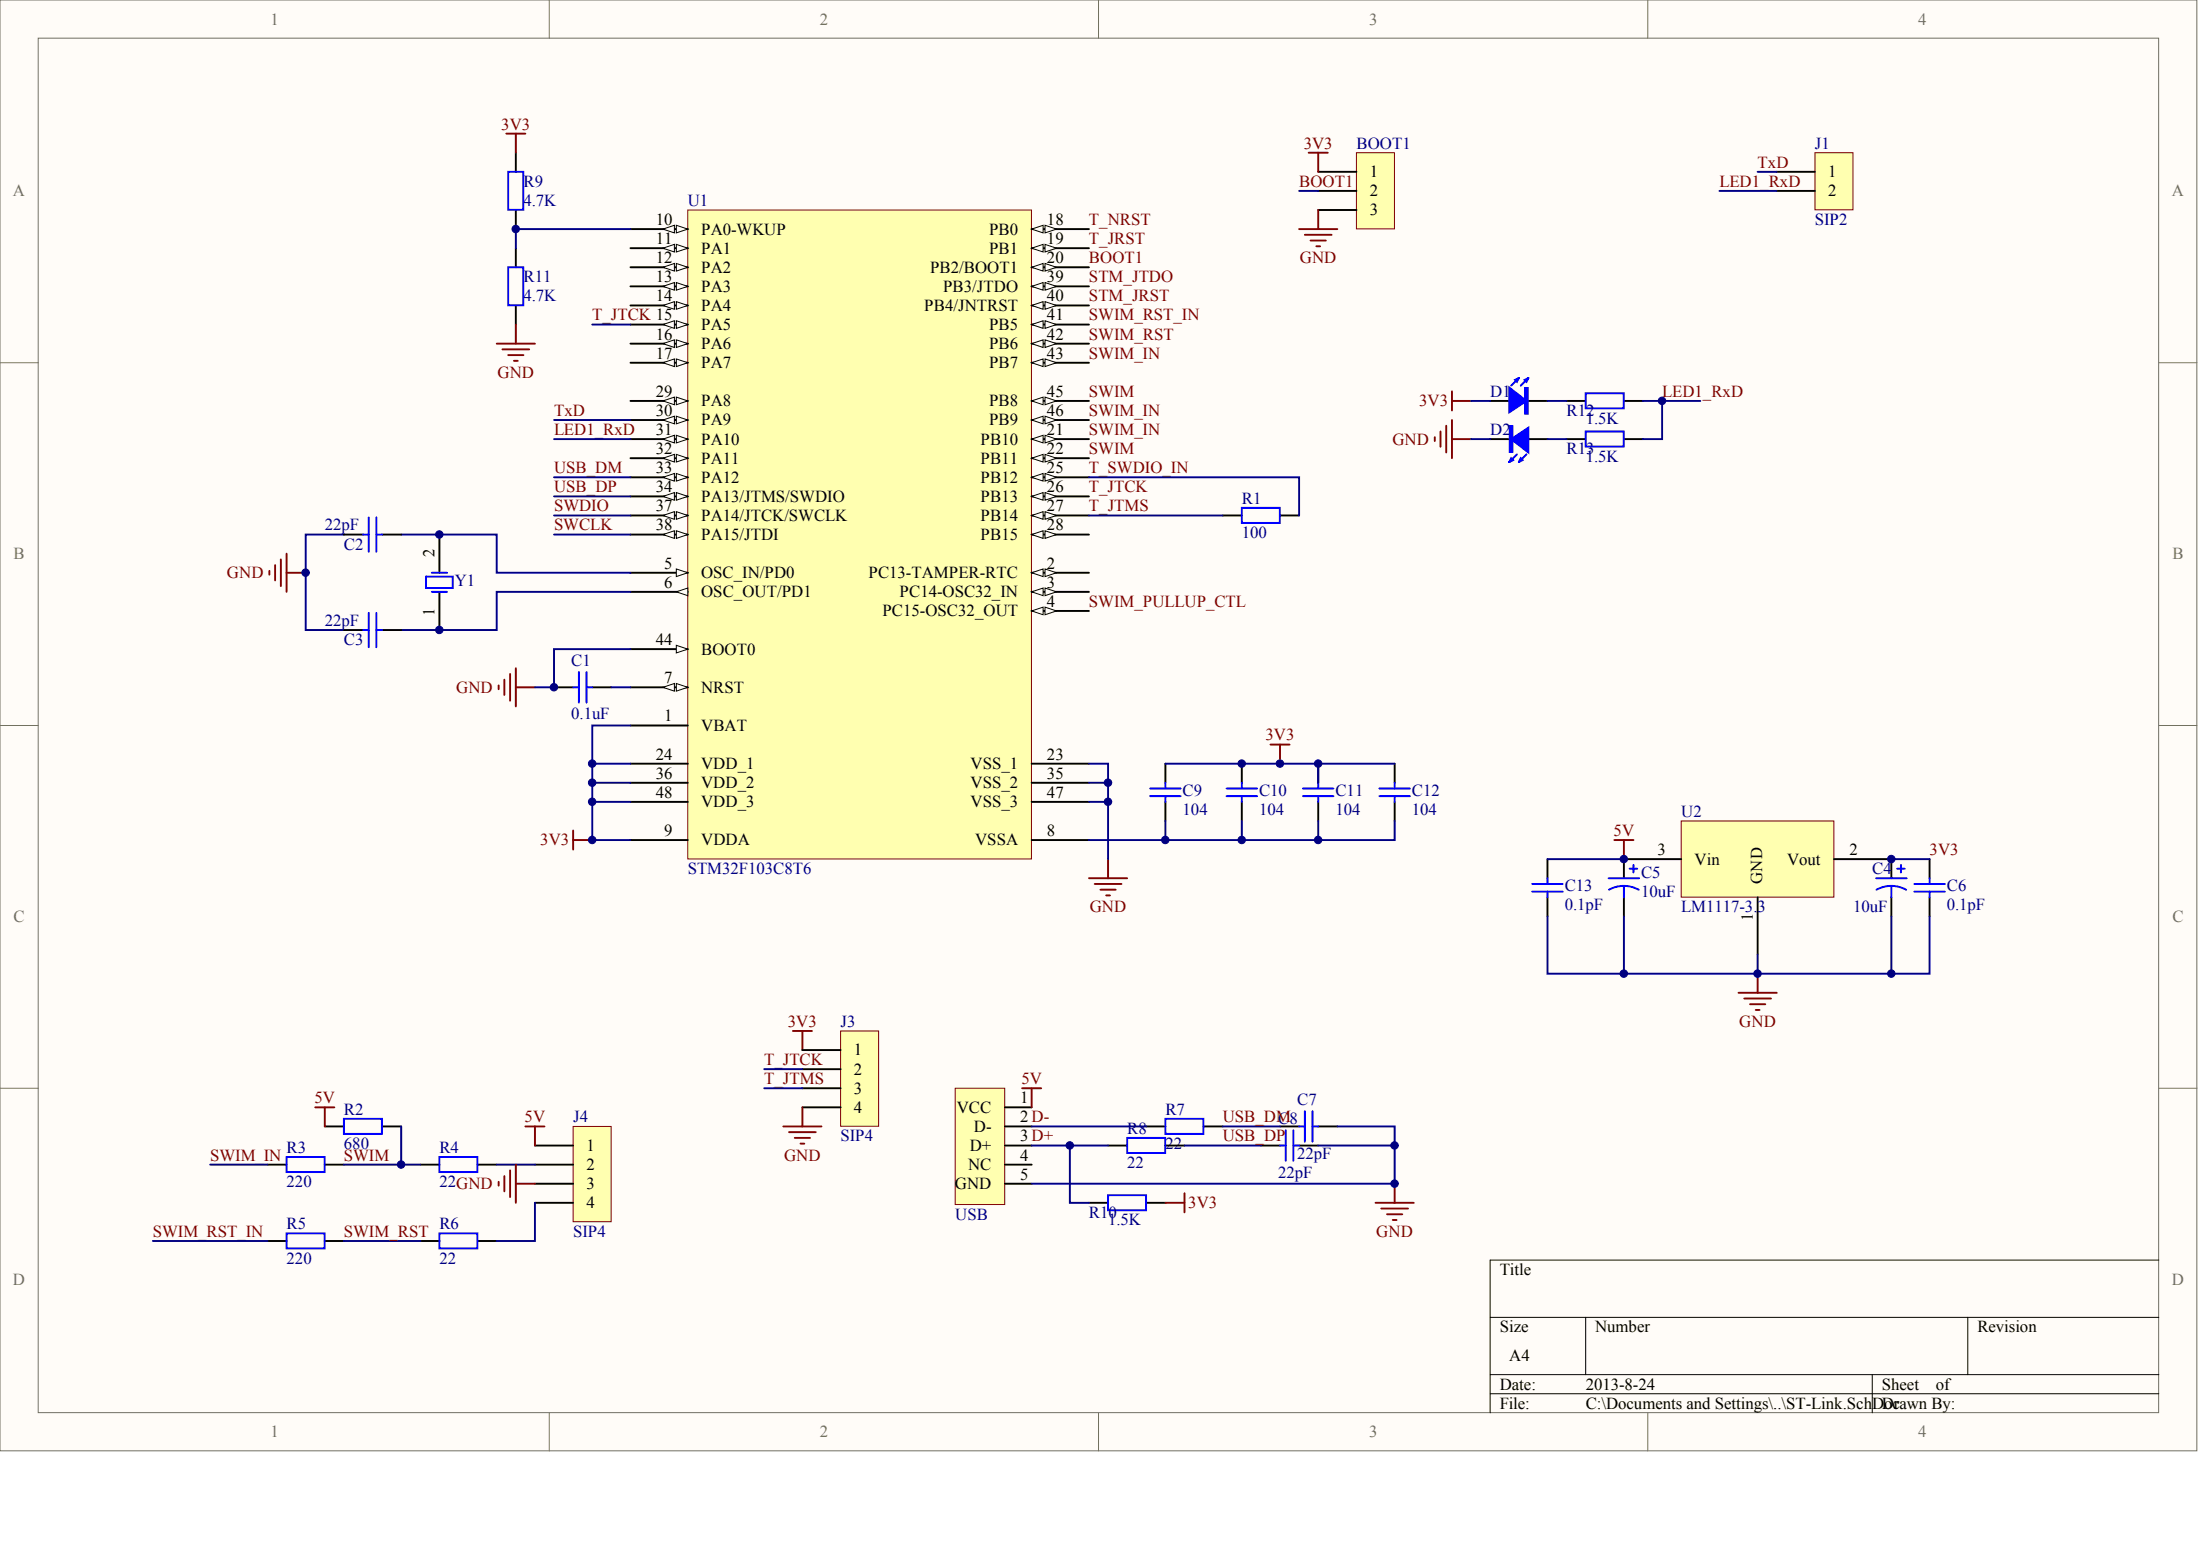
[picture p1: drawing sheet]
<svg xmlns="http://www.w3.org/2000/svg" width="840mm" height="594mm" viewBox="0 0 840 594" stroke-linecap="round" stroke-linejoin="round" font-family="sans-serif">
<g fill="#fffcf8" stroke="#716f64" stroke-width=".38">
<path d="M0 0h838.4v553.6h-838.4z"/>
<path d="M14.6 14.6h809.2v524.4h-809.2z"/>
</g>
<path d="M209.6 0v14.6M419.2 0v14.6M628.9 0v14.6M0 138.4h14.6M823.9 138.4h14.6M0 276.8h14.6M823.9 276.8h14.6M0 415.2h14.6M823.9 415.2h14.6M209.6 539.1v14.5M419.2 539.1v14.5M628.9 539.1v14.5" fill="none" stroke="#716f64" stroke-width=".38"/>
<path d="M823.9 480.8h-255.2v58.3M568.7 502.6h255.2M605.2 502.6v21.9M751 502.6v21.9M568.7 524.5h255.2M568.7 531.8h255.2M714.5 524.5v14.6" fill="none" stroke="#000" stroke-width=".38"/>
<path d="M262.5 80.1h131.1v247.6h-131.1z" fill="#ffffb0" stroke="#800000" stroke-width=".38"/>
<path d="M240.6 247.7h21.9" fill="none" stroke="#000" stroke-width=".73"/>
<path d="M258.1 246.2l4.4 1.5-4.4 1.4z" fill="#fffcf8" stroke="#000" stroke-width=".38"/>
<path d="M240.6 262.2h21.9" fill="none" stroke="#000" stroke-width=".73"/>
<g fill="#fffcf8" stroke="#000" stroke-width=".38">
<path d="M258.1 260.8l4.4 1.4-4.4 1.5z"/>
<path d="M253 262.2l4.4-1.4v2.9z"/>
</g>
<path d="M240.6 218.5h21.9" fill="none" stroke="#000" stroke-width=".73"/>
<path d="M258.1 217.1l4.4 1.4-4.4 1.5z" fill="#fffcf8" stroke="#000" stroke-width=".38"/>
<path d="M240.6 225.8h21.9" fill="none" stroke="#000" stroke-width=".73"/>
<path d="M258.1 225.8l4.4-1.4v2.9z" fill="#fffcf8" stroke="#000" stroke-width=".38"/>
<path d="M240.6 87.4h21.9" fill="none" stroke="#000" stroke-width=".73"/>
<g fill="#fffcf8" stroke="#000" stroke-width=".38">
<path d="M258.1 86l4.4 1.4-4.4 1.5z"/>
<path d="M253 87.4l4.4-1.4v2.9z"/>
</g>
<path d="M240.6 94.7h21.9" fill="none" stroke="#000" stroke-width=".73"/>
<g fill="#fffcf8" stroke="#000" stroke-width=".38">
<path d="M258.1 93.2l4.4 1.5-4.4 1.5z"/>
<path d="M253 94.7l4.4-1.5v3z"/>
</g>
<path d="M240.6 102h21.9" fill="none" stroke="#000" stroke-width=".73"/>
<g fill="#fffcf8" stroke="#000" stroke-width=".38">
<path d="M258.1 100.5l4.4 1.5-4.4 1.4z"/>
<path d="M253 102l4.4-1.5v2.9z"/>
</g>
<path d="M240.6 109.3h21.9" fill="none" stroke="#000" stroke-width=".73"/>
<g fill="#fffcf8" stroke="#000" stroke-width=".38">
<path d="M258.1 107.8l4.4 1.5-4.4 1.4z"/>
<path d="M253 109.3l4.4-1.5v2.9z"/>
</g>
<path d="M240.6 116.6h21.9" fill="none" stroke="#000" stroke-width=".73"/>
<g fill="#fffcf8" stroke="#000" stroke-width=".38">
<path d="M258.1 115.1l4.4 1.5-4.4 1.4z"/>
<path d="M253 116.6l4.4-1.5v2.9z"/>
</g>
<path d="M240.6 123.8h21.9" fill="none" stroke="#000" stroke-width=".73"/>
<g fill="#fffcf8" stroke="#000" stroke-width=".38">
<path d="M258.1 122.4l4.4 1.4-4.4 1.5z"/>
<path d="M253 123.8l4.4-1.4v2.9z"/>
</g>
<path d="M240.6 131.1h21.9" fill="none" stroke="#000" stroke-width=".73"/>
<g fill="#fffcf8" stroke="#000" stroke-width=".38">
<path d="M258.1 129.7l4.4 1.4-4.4 1.5z"/>
<path d="M253 131.1l4.4-1.4v2.9z"/>
</g>
<path d="M240.6 138.4h21.9" fill="none" stroke="#000" stroke-width=".73"/>
<g fill="#fffcf8" stroke="#000" stroke-width=".38">
<path d="M258.1 136.9l4.4 1.5-4.4 1.5z"/>
<path d="M253 138.4l4.4-1.5v3z"/>
</g>
<path d="M240.6 153h21.9" fill="none" stroke="#000" stroke-width=".73"/>
<g fill="#fffcf8" stroke="#000" stroke-width=".38">
<path d="M258.1 151.5l4.4 1.5-4.4 1.4z"/>
<path d="M253 153l4.4-1.5v2.9z"/>
</g>
<path d="M240.6 160.3h21.9" fill="none" stroke="#000" stroke-width=".73"/>
<g fill="#fffcf8" stroke="#000" stroke-width=".38">
<path d="M258.1 158.8l4.4 1.5-4.4 1.4z"/>
<path d="M253 160.3l4.4-1.5v2.9z"/>
</g>
<path d="M240.6 167.5h21.9" fill="none" stroke="#000" stroke-width=".73"/>
<g fill="#fffcf8" stroke="#000" stroke-width=".38">
<path d="M258.1 166.1l4.4 1.4-4.4 1.5z"/>
<path d="M253 167.5l4.4-1.4v2.9z"/>
</g>
<path d="M240.6 174.8h21.9" fill="none" stroke="#000" stroke-width=".73"/>
<g fill="#fffcf8" stroke="#000" stroke-width=".38">
<path d="M258.1 173.4l4.4 1.4-4.4 1.5z"/>
<path d="M253 174.8l4.4-1.4v2.9z"/>
</g>
<path d="M240.6 182.1h21.9" fill="none" stroke="#000" stroke-width=".73"/>
<g fill="#fffcf8" stroke="#000" stroke-width=".38">
<path d="M258.1 180.7l4.4 1.4-4.4 1.5z"/>
<path d="M253 182.1l4.4-1.4v2.9z"/>
</g>
<path d="M240.6 189.4h21.9" fill="none" stroke="#000" stroke-width=".73"/>
<g fill="#fffcf8" stroke="#000" stroke-width=".38">
<path d="M258.1 187.9l4.4 1.5-4.4 1.5z"/>
<path d="M253 189.4l4.4-1.5v3z"/>
</g>
<path d="M240.6 196.7h21.9" fill="none" stroke="#000" stroke-width=".73"/>
<g fill="#fffcf8" stroke="#000" stroke-width=".38">
<path d="M258.1 195.2l4.4 1.5-4.4 1.4z"/>
<path d="M253 196.7l4.4-1.5v2.9z"/>
</g>
<path d="M240.6 204h21.9" fill="none" stroke="#000" stroke-width=".73"/>
<g fill="#fffcf8" stroke="#000" stroke-width=".38">
<path d="M258.1 202.5l4.4 1.5-4.4 1.4z"/>
<path d="M253 204l4.4-1.5v2.9z"/>
</g>
<path d="M393.7 87.4h21.9" fill="none" stroke="#000" stroke-width=".73"/>
<g fill="#fffcf8" stroke="#000" stroke-width=".38">
<path d="M393.7 87.4l4.4-1.4v2.9z"/>
<path d="M398.8 86l4.4 1.4-4.4 1.5z"/>
</g>
<path d="M393.7 94.7h21.9" fill="none" stroke="#000" stroke-width=".73"/>
<g fill="#fffcf8" stroke="#000" stroke-width=".38">
<path d="M393.7 94.7l4.4-1.5v3z"/>
<path d="M398.8 93.2l4.4 1.5-4.4 1.5z"/>
</g>
<path d="M393.7 102h21.9" fill="none" stroke="#000" stroke-width=".73"/>
<g fill="#fffcf8" stroke="#000" stroke-width=".38">
<path d="M393.7 102l4.4-1.5v2.9z"/>
<path d="M398.8 100.5l4.4 1.5-4.4 1.4z"/>
</g>
<path d="M393.7 109.3h21.9" fill="none" stroke="#000" stroke-width=".73"/>
<g fill="#fffcf8" stroke="#000" stroke-width=".38">
<path d="M393.7 109.3l4.4-1.5v2.9z"/>
<path d="M398.8 107.8l4.4 1.5-4.4 1.4z"/>
</g>
<path d="M393.7 116.6h21.9" fill="none" stroke="#000" stroke-width=".73"/>
<g fill="#fffcf8" stroke="#000" stroke-width=".38">
<path d="M393.7 116.6l4.4-1.5v2.9z"/>
<path d="M398.8 115.1l4.4 1.5-4.4 1.4z"/>
</g>
<path d="M393.7 123.8h21.9" fill="none" stroke="#000" stroke-width=".73"/>
<g fill="#fffcf8" stroke="#000" stroke-width=".38">
<path d="M393.7 123.8l4.4-1.4v2.9z"/>
<path d="M398.8 122.4l4.4 1.4-4.4 1.5z"/>
</g>
<path d="M393.7 131.1h21.9" fill="none" stroke="#000" stroke-width=".73"/>
<g fill="#fffcf8" stroke="#000" stroke-width=".38">
<path d="M393.7 131.1l4.4-1.4v2.9z"/>
<path d="M398.8 129.7l4.4 1.4-4.4 1.5z"/>
</g>
<path d="M393.7 138.4h21.9" fill="none" stroke="#000" stroke-width=".73"/>
<g fill="#fffcf8" stroke="#000" stroke-width=".38">
<path d="M393.7 138.4l4.4-1.5v3z"/>
<path d="M398.8 136.9l4.4 1.5-4.4 1.5z"/>
</g>
<path d="M393.7 153h21.9" fill="none" stroke="#000" stroke-width=".73"/>
<g fill="#fffcf8" stroke="#000" stroke-width=".38">
<path d="M393.7 153l4.4-1.5v2.9z"/>
<path d="M398.8 151.5l4.4 1.5-4.4 1.4z"/>
</g>
<path d="M393.7 160.3h21.9" fill="none" stroke="#000" stroke-width=".73"/>
<g fill="#fffcf8" stroke="#000" stroke-width=".38">
<path d="M393.7 160.3l4.4-1.5v2.9z"/>
<path d="M398.8 158.8l4.4 1.5-4.4 1.4z"/>
</g>
<path d="M393.7 167.5h21.9" fill="none" stroke="#000" stroke-width=".73"/>
<g fill="#fffcf8" stroke="#000" stroke-width=".38">
<path d="M393.7 167.5l4.4-1.4v2.9z"/>
<path d="M398.8 166.1l4.4 1.4-4.4 1.5z"/>
</g>
<path d="M393.7 174.8h21.9" fill="none" stroke="#000" stroke-width=".73"/>
<g fill="#fffcf8" stroke="#000" stroke-width=".38">
<path d="M393.7 174.8l4.4-1.4v2.9z"/>
<path d="M398.8 173.4l4.4 1.4-4.4 1.5z"/>
</g>
<path d="M393.7 182.1h21.9" fill="none" stroke="#000" stroke-width=".73"/>
<g fill="#fffcf8" stroke="#000" stroke-width=".38">
<path d="M393.7 182.1l4.4-1.4v2.9z"/>
<path d="M398.8 180.7l4.4 1.4-4.4 1.5z"/>
</g>
<path d="M393.7 189.4h21.9" fill="none" stroke="#000" stroke-width=".73"/>
<g fill="#fffcf8" stroke="#000" stroke-width=".38">
<path d="M393.7 189.4l4.4-1.5v3z"/>
<path d="M398.8 187.9l4.4 1.5-4.4 1.5z"/>
</g>
<path d="M393.7 196.7h21.9" fill="none" stroke="#000" stroke-width=".73"/>
<g fill="#fffcf8" stroke="#000" stroke-width=".38">
<path d="M393.7 196.7l4.4-1.5v2.9z"/>
<path d="M398.8 195.2l4.4 1.5-4.4 1.4z"/>
</g>
<path d="M393.7 204h21.9" fill="none" stroke="#000" stroke-width=".73"/>
<g fill="#fffcf8" stroke="#000" stroke-width=".38">
<path d="M393.7 204l4.4-1.5v2.9z"/>
<path d="M398.8 202.5l4.4 1.5-4.4 1.4z"/>
</g>
<path d="M393.7 218.5h21.9" fill="none" stroke="#000" stroke-width=".73"/>
<g fill="#fffcf8" stroke="#000" stroke-width=".38">
<path d="M393.7 218.5l4.4-1.4v2.9z"/>
<path d="M398.8 217.1l4.4 1.4-4.4 1.5z"/>
</g>
<path d="M393.7 225.8h21.9" fill="none" stroke="#000" stroke-width=".73"/>
<g fill="#fffcf8" stroke="#000" stroke-width=".38">
<path d="M393.7 225.8l4.4-1.4v2.9z"/>
<path d="M398.8 224.4l4.4 1.4-4.4 1.5z"/>
</g>
<path d="M393.7 233.1h21.9" fill="none" stroke="#000" stroke-width=".73"/>
<g fill="#fffcf8" stroke="#000" stroke-width=".38">
<path d="M393.7 233.1l4.4-1.4v2.9z"/>
<path d="M398.8 231.7l4.4 1.4-4.4 1.5z"/>
</g>
<path d="M240.6 276.8h21.9M240.6 291.4h21.9M240.6 298.7h21.9M393.7 291.4h21.9M393.7 298.7h21.9M240.6 306h21.9M393.7 306h21.9M240.6 320.5h21.9M393.7 320.5h21.9" fill="none" stroke="#000" stroke-width=".73"/>
<path d="M641.6 313.2h58.3v29.1h-58.3z" fill="#ffffb0" stroke="#800000" stroke-width=".38"/>
<path d="M619.7 327.8h21.9M700 327.8h21.8M670.8 342.4v21.8" fill="none" stroke="#000" stroke-width=".73"/>
<path d="M364.6 415.2h18.8v44.4h-18.8z" fill="#ffffb0" stroke="#800000" stroke-width=".38"/>
<g fill="none" stroke="#000" stroke-width=".73">
<path d="M568.7 153h7.3M583.3 153h7.3M597.9 153h7.3M619.7 153h7.3M568.7 167.5h7.3M583.3 167.5h7.3M597.9 167.5h7.3M619.7 167.5h7.3M167.7 204v14.5M167.7 225.8v14.6M211.4 262.2h7.3M226 262.2h7.3"/>
<path d="M619.7 327.8v7.3M721.8 327.8v7.3M736.4 327.8v7.3M619.7 342.4v7.3M721.8 342.4v7.3M736.4 342.4v7.3M383.5 422.5h10.2M383.5 429.8h10.2M383.5 437.1h10.2M422.9 437.1h7.3M437.5 429.8h7.3M444.8 437.1h7.3"/>
<path d="M459.3 429.8h7.3M481.2 437.1h7.3M488.5 429.8h7.3M495.8 437.1h7.3M503.1 429.8h7.3M383.5 444.4h10.2M383.5 451.7h10.2M415.6 458.9h7.3M437.5 458.9h7.3"/>
</g>
<g fill="none" stroke="#800000" stroke-width=".73">
<path d="M554.1 149.3v7.3M554.1 153h7.3M547.6 166.8v1.5M549.8 164.6v5.9M551.9 162.4v10.2M554.1 160.3v14.5M554.1 167.5h7.3M192.5 259.3v5.9M194.7 257.1v10.2M196.9 255v14.5M190.3 261.5v1.5M196.9 262.2h7.3"/>
<path d="M218.7 316.9v7.3M218.7 320.5h7.3M415.6 335.1h14.6M417.8 337.3h10.2M420 339.5h5.8M422.9 327.8v7.3M616.1 320.5h7.3M619.7 320.5v7.3M422.2 341.7h1.4M663.5 378.8h14.6M670.8 371.5v7.3M665.7 381h10.2"/>
<path d="M667.9 383.2h5.8M670.1 385.4h1.4M390.1 415.2h7.3M393.7 415.2v7.3M444.8 458.9h7.3M452.1 455.3v7.3M525 458.9h14.5M532.3 451.7v7.2M527.2 461.1h10.2M529.3 463.3h5.9M531.5 465.5h1.5"/>
</g>
<g fill="none" stroke="#00f" stroke-width=".73">
<path d="M578.2 145l1.4-.8-.7 1.5zM579.6 144.2l-2.9 2.9M581.8 145l1.5-.8-.7 1.5zM583.3 144.2l-2.9 2.9M605.2 150.1h14.5v5.7h-14.5zM576.7 174.8l.8 .8-1.5 .7zM578.9 173.4l-2.9 2.9M580.4 174.8l.7 .8-1.5 .7zM582.6 173.4l-3 2.9M605.2 164.6h14.5v5.8h-14.5zM162.6 220h10.2v4.4h-10.2zM164.8 218.5h5.8"/>
<path d="M164.8 225.8h5.8M220.9 256.4v11.7M223.8 256.4v11.7M218.7 262.2h2.2M223.8 262.2h2.2M613.9 335.1h11.7M619.7 338a11.6 11.6 0 0 1 5.7 1.5M619.7 338a11.6 11.6 0 0 0-5.6 1.5M619.7 338v4.4M621.9 331.5h3M623.4 330v2.9M716 335.1h11.7"/>
<path d="M721.8 338a11.6 11.6 0 0 1 5.7 1.5M721.8 338a11.6 11.6 0 0 0-5.7 1.5M721.8 338v4.4M724 331.5h2.9M725.5 330v2.9M730.6 337.3h11.6M736.4 335.1v2.2M730.6 340.2h11.6M736.4 340.2v2.2M430.2 434.2h14.5v5.7h-14.5zM444.8 426.9h14.5v5.7h-14.5zM488.5 437.1h2.2"/>
<path d="M490.7 431.3v11.6M493.6 431.3v11.6M493.6 437.1h2.2M495.8 429.8h2.2M498 424v11.6M500.9 424v11.6M500.9 429.8h2.2M422.9 456h14.5v5.8h-14.5z"/>
</g>
<g fill="none" stroke="#000080" stroke-width=".73">
<path d="M561.4 153h7.3M590.6 153h7.3M627 153h21.9M634.3 153v14.5h-7.3M211.4 160.3h29.2M561.4 167.5h7.3M590.6 167.5h7.3M211.4 182.1h29.2M211.4 189.4h29.2M240.6 247.7h-29.2v14.5h-7.2M233.3 262.2h7.3M240.6 276.8h-14.6v43.7h14.6"/>
<path d="M226 291.4h14.6M226 298.7h14.6M415.6 291.4h7.3v36.4M415.6 298.7h7.3M226 306h14.6M415.6 306h7.3M721.8 327.8h14.6M619.7 349.7v21.8h51.1v-7.3M721.8 349.7v21.8h-51M736.4 349.7v21.8h-14.6M393.7 429.8h43.8M393.7 437.1h29.2"/>
<path d="M408.3 437.1v21.8h7.3M452.1 437.1h29.1M466.6 429.8h21.9M510.4 429.8h21.9v7.3h-29.2M532.3 437.1v14.6h-138.6"/>
</g>
<g fill="#00f" stroke="#00f" stroke-width=".73">
<path d="M576 147.9l6.6 5.1-6.6 4.3z"/>
<path d="M576.7 167.5l6.6-4.3v9.4z"/>
</g>
<g fill="#00f" stroke="#00f" stroke-width=".38">
<path d="M581.8 147.9h1.4v10.1h-1.4z"/>
<path d="M576 162.4h1.4v10.2h-1.4z"/>
</g>
<path d="M517.7 58.3h14.5v29h-14.5z" fill="#ffffb0" stroke="#800000" stroke-width=".38"/>
<g fill="none" stroke="#000" stroke-width=".73">
<path d="M196.9 58.3v7.3M503.1 65.6h14.6M503.1 72.8h14.6M196.9 80.1v7.3M196.9 94.7v7.3M503.1 80.1h14.6M196.9 116.6v7.2M466.6 196.7h7.3M488.5 196.7h7.3M444.8 291.4v7.3M473.9 291.4v7.3M503.1 291.4v7.3"/>
<path d="M532.3 291.4v7.3M444.8 306v7.2M473.9 306v7.2M503.1 306v7.2M532.3 306v7.2"/>
</g>
<g fill="none" stroke="#800000" stroke-width=".73">
<path d="M193.2 51h7.3M196.9 51v7.3M499.4 58.3h7.3M503.1 58.3v7.3M495.8 87.4h14.6M498 89.6h10.2M500.2 91.8h5.8M502.4 94h1.4M503.1 80.1v7.3M189.6 131.1h14.6M191.8 133.3h10.2M193.9 135.5h5.9"/>
<path d="M196.1 137.7h1.5M196.9 123.8v7.3M484.9 284.1h7.3M488.5 284.1v7.3M302.6 393.4h7.3M306.2 393.4v7.3"/>
</g>
<g fill="none" stroke="#000080" stroke-width=".73">
<path d="M495.8 72.8h7.3M240.6 87.4h-43.7v7.3M226 123.8h14.6M211.4 167.5h29.2M211.4 196.7h29.2M415.6 182.1h80.2v14.6M415.6 196.7h51M153.1 204h36.5v14.5h51M211.4 204h29.2M240.6 225.8h-51v14.6h-36.5M444.8 291.4h58.3v7.3M503.1 291.4h29.2"/>
<path d="M444.8 313.2v7.3h87.5v-7.3M473.9 313.2v7.3M503.1 313.2v7.3M415.6 320.5h29.2"/>
</g>
<g fill="none" stroke="#00f" stroke-width=".73">
<path d="M193.9 65.6h5.8v14.5h-5.8zM193.9 102h5.8v14.5h-5.8zM473.9 193.8h14.5v5.7h-14.5zM444.8 298.7v2.2M473.9 298.7v2.2M503.1 298.7v2.2M532.3 298.7v2.2M438.9 300.9h11.7M438.9 303.8h11.7M444.8 303.8v2.2M468.1 300.9h11.7M468.1 303.8h11.7"/>
<path d="M473.9 303.8v2.2M497.3 300.9h11.6M497.3 303.8h11.6M503.1 303.8v2.2M526.4 300.9h11.7M526.4 303.8h11.7M532.3 303.8v2.2"/>
</g>
<path d="M218.7 429.8h14.5v36.3h-14.5z" fill="#ffffb0" stroke="#800000" stroke-width=".38"/>
<g fill="none" stroke="#000" stroke-width=".73">
<path d="M131.2 204h7.3M145.8 204h7.3M131.2 240.4h7.3M145.8 240.4h7.3M590.6 327.8v7.3M590.6 342.4v7.3M123.9 429.8h7.3M145.8 429.8h7.3M204.2 437.1h14.5M102.1 444.4h7.3M123.9 444.4h7.3M160.4 444.4h7.3"/>
<path d="M182.3 444.4h7.3M204.2 444.4h14.5M204.2 451.7h14.5M204.2 458.9h14.5M102.1 473.5h7.3M123.9 473.5h7.3M160.4 473.5h7.3M182.3 473.5h7.3"/>
</g>
<path d="M102.8 217.8v1.5M105 215.6v5.9M107.2 213.4v10.2M109.4 211.3v14.5M109.4 218.5h7.3M200.5 429.8h7.3M204.2 429.8v7.3M190.3 450.9v1.5M192.5 448.7v5.9M194.7 446.6v10.2M196.9 444.4v14.5M196.9 451.7h7.3" fill="none" stroke="#800000" stroke-width=".73"/>
<g fill="none" stroke="#00f" stroke-width=".73">
<path d="M140.7 197.4v13.1M143.6 197.4v13.1M138.5 204h2.2M143.6 204h2.2M140.7 233.8v13.1M143.6 233.8v13.1M138.5 240.4h2.2M143.6 240.4h2.2M584.8 337.3h11.6M590.6 335.1v2.2M584.8 340.2h11.6M590.6 340.2v2.2"/>
<path d="M131.2 426.9h14.6v5.7h-14.6zM109.4 441.5h14.5v5.7h-14.5zM167.7 441.5h14.5v5.7h-14.5zM109.4 470.6h14.5v5.7h-14.5zM167.7 470.6h14.5v5.7h-14.5z"/>
</g>
<path d="M131.2 204h-14.5v36.4h14.5M590.6 327.8h29.1M590.6 349.7v21.8h29.1M153.1 429.8v14.6M80.2 444.4h21.9M131.2 444.4h29.2M189.6 444.4h14.6M204.2 458.9v14.6h-14.6M58.3 473.5h43.8M131.2 473.5h29.2" fill="none" stroke="#000080" stroke-width=".73"/>
<path d="M692.7 58.3h14.5v21.8h-14.5z" fill="#ffffb0" stroke="#800000" stroke-width=".38"/>
<path d="M678.1 65.6h14.6M678.1 72.8h14.6" fill="none" stroke="#000" stroke-width=".73"/>
<path d="M656.2 72.8h21.9M670.8 65.6h7.3" fill="none" stroke="#000080" stroke-width=".73"/>
<path d="M120.3 422.5h7.3M123.9 422.5v7.3" fill="none" stroke="#800000" stroke-width=".73"/>
<path d="M320.8 393.4h14.5v36.3h-14.5z" fill="#ffffb0" stroke="#800000" stroke-width=".38"/>
<path d="M306.2 400.7h14.6M306.2 407.9h14.6M306.2 415.2h14.6M306.2 422.5h14.6" fill="none" stroke="#000" stroke-width=".73"/>
<path d="M291.6 407.9h14.6M291.6 415.2h14.6" fill="none" stroke="#000080" stroke-width=".73"/>
<path d="M298.9 429.8h14.6M301.1 432h10.2M303.3 434.2h5.8M305.5 436.4h1.5M306.2 422.5v7.3" fill="none" stroke="#800000" stroke-width=".73"/>
<g fill="#000080" stroke="#000080" stroke-width=".38">
<circle cx="116.6" cy="218.5" r="1.42"/>
<circle cx="153.1" cy="444.3" r="1.42"/>
<circle cx="167.7" cy="240.4" r="1.42"/>
<circle cx="167.7" cy="203.9" r="1.42"/>
<circle cx="196.8" cy="87.4" r="1.42"/>
<circle cx="211.4" cy="262.2" r="1.42"/>
<circle cx="226" cy="320.5" r="1.42"/>
<circle cx="226" cy="305.9" r="1.42"/>
<circle cx="226" cy="298.6" r="1.42"/>
<circle cx="226" cy="291.4" r="1.42"/>
<circle cx="408.3" cy="437" r="1.42"/>
<circle cx="422.9" cy="305.9" r="1.42"/>
<circle cx="422.9" cy="298.6" r="1.42"/>
<circle cx="444.7" cy="320.5" r="1.42"/>
<circle cx="473.9" cy="320.5" r="1.42"/>
<circle cx="473.9" cy="291.4" r="1.42"/>
<circle cx="488.5" cy="291.4" r="1.42"/>
<circle cx="503.1" cy="320.5" r="1.42"/>
<circle cx="503.1" cy="291.4" r="1.42"/>
<circle cx="532.2" cy="451.6" r="1.42"/>
<circle cx="532.2" cy="437" r="1.42"/>
<circle cx="619.7" cy="371.5" r="1.42"/>
<circle cx="619.7" cy="327.8" r="1.42"/>
<circle cx="634.3" cy="152.9" r="1.42"/>
<circle cx="670.7" cy="371.5" r="1.42"/>
<circle cx="721.8" cy="371.5" r="1.42"/>
<circle cx="721.8" cy="327.8" r="1.42"/>
</g>
<g font-size="6.4" fill="#716f64">
<text x="103.2" y="9.3">1</text>
<text x="312.9" y="9.3">2</text>
<text x="522.5" y="9.3">3</text>
<text x="732.1" y="9.3">4</text>
<text x="5" y="74.9">A</text>
<text x="828.9" y="74.9">A</text>
<text x="5.2" y="213.3">B</text>
<text x="829.1" y="213.3">B</text>
<text x="5.2" y="351.7">C</text>
<text x="829.1" y="351.7">C</text>
<text x="5" y="490.1">D</text>
<text x="828.9" y="490.1">D</text>
<text x="103.2" y="548.4">1</text>
<text x="312.9" y="548.4">2</text>
<text x="522.5" y="548.4">3</text>
<text x="732.1" y="548.4">4</text>
</g>
<g font-size="6.4" fill="#800000">
<text x="191.3" y="49.4">3V3</text>
<text x="497.5" y="56.7">3V3</text>
<text x="670.8" y="64">TxD</text>
<text x="495.8" y="71.3">BOOT1</text>
<text x="656.2" y="71.3">LED1_RxD</text>
<text x="415.6" y="85.8">T_NRST</text>
<text x="415.6" y="93.1">T_JRST</text>
<text x="415.6" y="100.4">BOOT1</text>
<text x="496.1" y="100.4">GND</text>
<text x="415.6" y="107.7">STM_JTDO</text>
<text x="415.6" y="115">STM_JRST</text>
<text x="226" y="122.3">T_JTCK 15</text>
<text x="415.6" y="122.3">SWIM_RST_IN</text>
<text x="415.6" y="129.5">SWIM_RST</text>
<text x="415.6" y="136.8">SWIM_IN</text>
<text x="189.9" y="144.1">GND</text>
<text x="415.6" y="151.4">SWIM</text>
<text x="541.6" y="155">3V3</text>
<text x="634.3" y="151.4">LED1_RxD</text>
<text x="211.4" y="158.7">TxD</text>
<text x="415.6" y="158.7">SWIM_IN</text>
<text x="211.4" y="166">LED1_RxD</text>
<text x="415.6" y="166">SWIM_IN</text>
<text x="415.6" y="173.3">SWIM</text>
<text x="531.4" y="169.6">GND</text>
<text x="211.4" y="180.5">USB_DM</text>
<text x="415.6" y="180.5">T_SWDIO_IN</text>
<text x="211.4" y="187.8">USB_DP</text>
<text x="415.6" y="187.8">T_JTCK</text>
<text x="211.4" y="195.1">SWDIO</text>
<text x="415.6" y="195.1">T_JTMS</text>
<text x="211.4" y="202.4">SWCLK</text>
<text x="86.6" y="220.6">GND</text>
<text x="415.6" y="231.5">SWIM_PULLUP_CTL</text>
<text x="174.1" y="264.3">GND</text>
<text x="483" y="282.5">3V3</text>
<text x="206.2" y="322.6">3V3</text>
<text x="615.8" y="319">5V</text>
<text x="736.4" y="326.2">3V3</text>
<text x="415.9" y="348.1">GND</text>
<text x="300.7" y="391.8">3V3</text>
<text x="663.8" y="391.8">GND</text>
<text x="291.6" y="406.4">T_JTCK</text>
<text x="291.6" y="413.7">T_JTMS</text>
<text x="389.8" y="413.7">5V</text>
<text x="120" y="420.9">5V</text>
<text x="200.2" y="428.2">5V</text>
<text x="466.6" y="428.2">USB_DM</text>
<text x="466.6" y="435.5">USB_DP</text>
<text x="80.2" y="442.8">SWIM_IN</text>
<text x="131.2" y="442.8">SWIM</text>
<text x="299.2" y="442.8">GND</text>
<text x="453.5" y="461">3V3</text>
<text x="58.3" y="471.9">SWIM_RST_IN</text>
<text x="131.2" y="471.9">SWIM_RST</text>
<text x="525.3" y="471.9">GND</text>
</g>
<g font-size="6.4" fill="#000080">
<text x="517.7" y="56.7">BOOT1</text>
<text x="692.7" y="56.7">J1</text>
<text x="199.8" y="71.3">R9</text>
<text x="199.8" y="78.6">4.7K</text>
<text x="262.5" y="78.6">U1</text>
<text x="692.7" y="85.8">SIP2</text>
<text x="199.8" y="107.7">R11</text>
<text x="199.8" y="115">4.7K</text>
<text x="568.7" y="151.4">D1</text>
<text x="597.9" y="158.7">R12</text>
<text x="605.2" y="161.6">1.5K</text>
<text x="568.7" y="166">D2</text>
<text x="597.9" y="173.3">R13</text>
<text x="605.2" y="176.2">1.5K</text>
<text x="473.9" y="192.2">R1</text>
<text x="123.9" y="202.4">22pF</text>
<text x="131.2" y="209.7">C2</text>
<text x="473.9" y="205.3">100</text>
<text x="173.5" y="223.5">Y1</text>
<text x="123.9" y="238.8">22pF</text>
<text x="131.2" y="246.1">C3</text>
<text x="218" y="254.1">C1</text>
<text x="218" y="274.5">0.1uF</text>
<text x="451.3" y="303.7">C9</text>
<text x="480.5" y="303.7">C10</text>
<text x="509.7" y="303.7">C11</text>
<text x="538.8" y="303.7">C12</text>
<text x="451.3" y="310.9">104</text>
<text x="480.5" y="310.9">104</text>
<text x="509.7" y="310.9">104</text>
<text x="538.8" y="310.9">104</text>
<text x="641.6" y="311.7">U2</text>
<text x="262.5" y="333.5">STM32F103C8T6</text>
<text x="626.3" y="335">C5</text>
<text x="714.5" y="333.5">C4</text>
<text x="597.1" y="340.1">C13</text>
<text x="743" y="340.1">C6</text>
<text x="597.1" y="347.4">0.1pF</text>
<text x="626.3" y="342.3">10uF</text>
<text x="743" y="347.4">0.1pF</text>
<text x="641.6" y="348.1">LM1117-3.3</text>
<text x="707.2" y="348.1">10uF</text>
<text x="320.8" y="391.8">J3</text>
<text x="131.2" y="425.3">R2</text>
<text x="444.8" y="425.3">R7</text>
<text x="495.1" y="421.7">C7</text>
<text x="218.7" y="428.2">J4</text>
<text x="487.8" y="429">C8</text>
<text x="320.8" y="435.5">SIP4</text>
<text x="430.2" y="432.6">R8</text>
<text x="109.4" y="439.9">R3</text>
<text x="131.2" y="438.4">680</text>
<text x="167.7" y="439.9">R4</text>
<text x="444.8" y="438.4">22</text>
<text x="495.1" y="442.1">22pF</text>
<text x="430.2" y="445.7">22</text>
<text x="487.8" y="449.4">22pF</text>
<text x="109.4" y="453">220</text>
<text x="167.7" y="453">22GND</text>
<text x="364.6" y="465.4">USB</text>
<text x="415.6" y="464.6">R10</text>
<text x="422.9" y="467.6">1.5K</text>
<text x="109.4" y="469">R5</text>
<text x="167.7" y="469">R6</text>
<text x="218.7" y="471.9">SIP4</text>
<text x="109.4" y="482.1">220</text>
<text x="167.7" y="482.1">22</text>
</g>
<g font-size="6.4">
<text x="522.8" y="67.6">1</text>
<text x="697.8" y="67.6">1</text>
<text x="522.8" y="74.9">2</text>
<text x="697.8" y="74.9">2</text>
<text x="522.8" y="82.2">3</text>
<text x="250.2" y="85.8">10</text>
<text x="267.6" y="89.5">PA0-WKUP</text>
<text x="377.5" y="89.5">PB0</text>
<text x="399.6" y="85.8">18</text>
<text x="250.2" y="93.1">11</text>
<text x="399.6" y="93.1">19</text>
<text x="250.2" y="100.4">12</text>
<text x="267.6" y="96.8">PA1</text>
<text x="377.5" y="96.8">PB1</text>
<text x="399.6" y="100.4">20</text>
<text x="250.2" y="107.7">13</text>
<text x="267.6" y="104.1">PA2</text>
<text x="354.9" y="104.1">PB2/BOOT1</text>
<text x="399.6" y="107.7">39</text>
<text x="267.6" y="111.3">PA3</text>
<text x="359.9" y="111.3">PB3/JTDO</text>
<text x="250.2" y="115">14</text>
<text x="267.6" y="118.6">PA4</text>
<text x="352.7" y="118.6">PB4/JNTRST</text>
<text x="399.6" y="115">40</text>
<text x="267.6" y="125.9">PA5</text>
<text x="377.5" y="125.9">PB5</text>
<text x="399.6" y="122.3">41</text>
<text x="250.2" y="129.5">16</text>
<text x="399.6" y="129.5">42</text>
<text x="250.2" y="136.8">17</text>
<text x="267.6" y="133.2">PA6</text>
<text x="377.5" y="133.2">PB6</text>
<text x="399.6" y="136.8">43</text>
<text x="267.6" y="140.5">PA7</text>
<text x="377.5" y="140.5">PB7</text>
<text x="250.2" y="151.4">29</text>
<text x="267.6" y="155">PA8</text>
<text x="377.5" y="155">PB8</text>
<text x="399.6" y="151.4">45</text>
<text x="250.2" y="158.7">30</text>
<text x="399.6" y="158.7">46</text>
<text x="250.2" y="166">31</text>
<text x="267.6" y="162.3">PA9</text>
<text x="377.5" y="162.3">PB9</text>
<text x="399.6" y="166">21</text>
<text x="250.2" y="173.3">32</text>
<text x="267.6" y="169.6">PA10</text>
<text x="374.3" y="169.6">PB10</text>
<text x="399.6" y="173.3">22</text>
<text x="267.6" y="176.9">PA11</text>
<text x="374.3" y="176.9">PB11</text>
<text x="250.2" y="180.5">33</text>
<text x="267.6" y="184.2">PA12</text>
<text x="374.3" y="184.2">PB12</text>
<text x="399.6" y="180.5">25</text>
<text x="250.2" y="187.8">34</text>
<text x="267.6" y="191.5">PA13/JTMS/SWDIO</text>
<text x="374.3" y="191.5">PB13</text>
<text x="399.6" y="187.8">26</text>
<text x="250.2" y="195.1">37</text>
<text x="399.6" y="195.1">27</text>
<text x="250.2" y="202.4">38</text>
<text x="267.6" y="198.8">PA14/JTCK/SWCLK</text>
<text x="374.3" y="198.8">PB14</text>
<text x="399.6" y="202.4">28</text>
<text x="267.6" y="206">PA15/JTDI</text>
<text x="374.3" y="206">PB15</text>
<text x="253.4" y="217">5</text>
<text x="267.6" y="220.6">OSC_IN/PD0</text>
<text x="331.5" y="220.6">PC13-TAMPER-RTC</text>
<text x="399.6" y="217">2</text>
<text x="253.4" y="224.3">6</text>
<text x="267.6" y="227.9">OSC_OUT/PD1</text>
<text x="343.3" y="227.9">PC14-OSC32_IN</text>
<text x="399.6" y="224.3">3</text>
<text x="399.6" y="231.5">4</text>
<text x="336.8" y="235.2">PC15-OSC32_OUT</text>
<text x="250.2" y="246.1">44</text>
<text x="267.6" y="249.7">BOOT0</text>
<text x="253.4" y="260.7">7</text>
<text x="267.6" y="264.3">NRST</text>
<text x="253.4" y="275.2">1</text>
<text x="267.6" y="278.9">VBAT</text>
<text x="250.2" y="289.8">24</text>
<text x="267.6" y="293.5">VDD_1</text>
<text x="370.4" y="293.5">VSS_1</text>
<text x="399.6" y="289.8">23</text>
<text x="250.2" y="297.1">36</text>
<text x="399.6" y="297.1">35</text>
<text x="250.2" y="304.4">48</text>
<text x="267.6" y="300.7">VDD_2</text>
<text x="370.4" y="300.7">VSS_2</text>
<text x="399.6" y="304.4">47</text>
<text x="267.6" y="308">VDD_3</text>
<text x="370.4" y="308">VSS_3</text>
<text x="253.4" y="319">9</text>
<text x="267.6" y="322.6">VDDA</text>
<text x="372.1" y="322.6">VSSA</text>
<text x="399.6" y="319">8</text>
<text x="632.6" y="326.2">3</text>
<text x="646.7" y="329.9">Vin</text>
<text x="682" y="329.9">Vout</text>
<text x="705.8" y="326.2">2</text>
<text x="325.9" y="402.7">1</text>
<text x="325.9" y="410">2</text>
<text x="325.9" y="417.3">3</text>
<text x="325.9" y="424.6">4</text>
<text x="365.1" y="424.6">VCC</text>
<text x="389.3" y="420.9">1</text>
<text x="371.7" y="431.9">D-</text>
<text x="389.3" y="428.2">2 D-</text>
<text x="389.3" y="435.5">3 D+</text>
<text x="223.8" y="439.2">1</text>
<text x="370.1" y="439.2">D+</text>
<text x="389.3" y="442.8">4</text>
<text x="223.8" y="446.4">2</text>
<text x="369.4" y="446.4">NC</text>
<text x="223.8" y="453.7">3</text>
<text x="364.4" y="453.7">GND</text>
<text x="389.3" y="450.1">5</text>
<text x="223.8" y="461">4</text>
<text x="572.4" y="486.5">Title</text>
<text x="572.4" y="508.4">Size</text>
<text x="608.8" y="508.4">Number</text>
<text x="754.6" y="508.4">Revision</text>
<text x="576" y="519.3">A4</text>
<text x="572.4" y="530.2">Date:</text>
<text x="605.2" y="530.2">2013-8-24</text>
<text x="718.2" y="530.2">Sheet</text>
<text x="738.8" y="530.2">of</text>
<text x="572.4" y="537.5">File:</text>
<text x="605.2" y="537.5">C:\Documents and Settings\..\ST-Link.SchDoc</text>
<text x="718.2" y="537.5">Drawn By:</text>
</g>
<g font-size="6.3">
<text x="165.8" y="212.7" transform="rotate(-90 165.8 212.7)">2</text>
<text x="165.8" y="234.9" transform="rotate(-90 165.8 234.9)">1</text>
<text x="672.6" y="337.3" transform="rotate(-90 672.6 337.3)">GND</text>
<text x="668.9" y="351.5" transform="rotate(-90 668.9 351.5)">1</text>
</g>
</svg>
